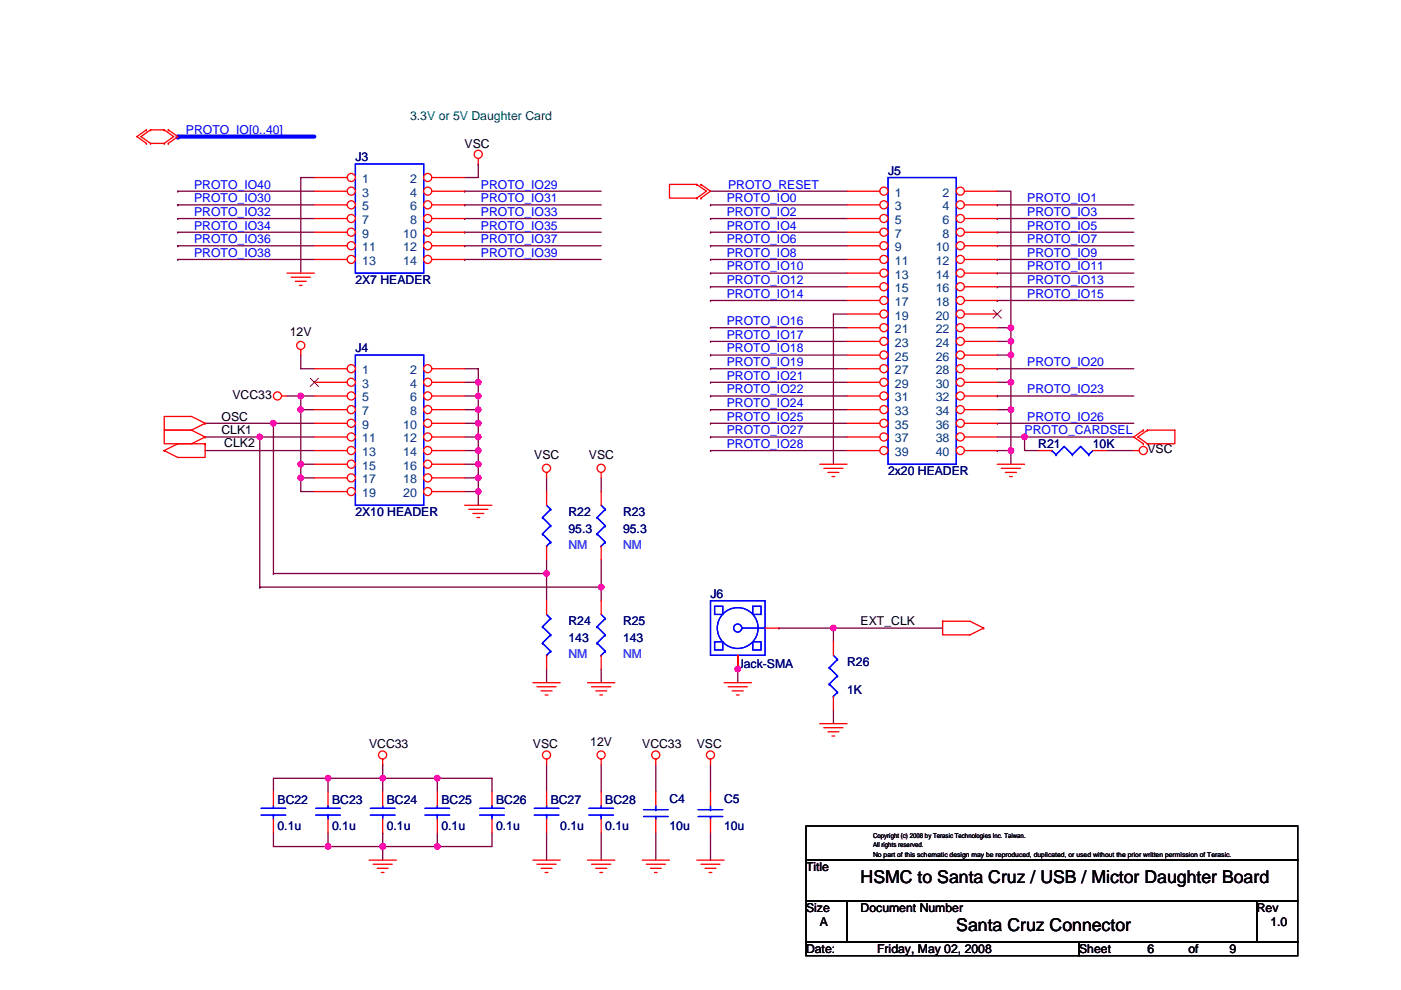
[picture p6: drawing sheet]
<svg xmlns="http://www.w3.org/2000/svg" width="297mm" height="210mm" viewBox="0 0 297 210" stroke-linecap="round" stroke-linejoin="round" font-family="sans-serif">
<g fill="none" stroke="#800040" stroke-width=".28">
<path d="M66.7 37.7h-2.9v20.2M101.4 34.8v2.9h-2.9M101.4 34.8h.1M37.7 40.6h.1M37.7 43.5h.1M37.7 46.4h.1M37.7 49.3h.1M37.7 52.1h.1M37.7 55h.1M37.7 43.5h29M37.7 46.4h29M37.7 49.3h29"/>
<path d="M37.7 52.1h29M37.7 55h29M37.7 40.6h29M98.5 40.6h.1M98.5 43.5h.1M98.5 46.4h.1M98.5 49.3h.1M98.5 52.1h.1M98.5 55h.1M98.5 43.5h29M98.5 46.4h29M98.5 49.3h29"/>
<path d="M98.5 52.1h29M98.5 55h29M98.5 40.6h29M150.6 40.6h29M150.6 43.5h.1M150.6 46.4h.1M150.6 49.3h.1M150.6 52.1h.1M150.6 55h.1M150.6 57.9h.1M150.6 43.5h29M150.6 46.4h29"/>
<path d="M150.6 49.3h29M150.6 52.1h29M150.6 55h29M150.6 57.9h29M211.4 40.6h2.9v28.9M211.4 43.5h.1M211.4 46.4h.1M211.4 49.3h.1M211.4 52.1h.1M211.4 55h.1M211.4 57.9h.1M211.4 43.5h29"/>
<path d="M211.4 46.4h29M211.4 49.3h29M211.4 52.1h29M211.4 55h29M211.4 57.9h29M63.8 75.3v2.9h2.9M98.5 78.2h2.9v2.9M150.6 60.8h.1M150.6 63.7h.1M150.6 69.5h.1M150.6 72.4h.1M150.6 75.3h.1"/>
<path d="M150.6 78.2h.1M150.6 60.8h29M150.6 63.7h29M150.6 78.2h29M150.6 69.5h29M150.6 72.4h29M150.6 75.3h29M179.6 66.6h-2.9v31.9M211.4 69.5h2.9M211.4 72.4h2.9M211.4 75.3h2.9M211.4 60.8h.1"/>
<path d="M211.4 63.7h.1M211.4 78.2h.1M211.4 60.8h29M211.4 63.7h29M211.4 78.2h29M214.3 69.5h.1M214.3 72.4h.1M214.3 75.3h.1M214.3 69.5v26.1M43.5 95.6h23.2M43.5 89.8h14.5M43.5 92.7h11.6"/>
<path d="M55.1 92.7h11.6M55.1 92.7v31.8M58 89.8h8.7M58 89.8v31.8M60.9 84h2.9M63.8 84h2.9M63.8 86.9h2.9M63.8 86.9h.1M63.8 98.5h2.9M63.8 98.5v2.9M63.8 84h.1M63.8 84v14.5"/>
<path d="M98.5 81.1h2.9M98.5 84h2.9M98.5 86.9h2.9M98.5 89.8h2.9M98.5 92.7h2.9M98.5 95.6h2.9M98.5 98.5h2.9M101.4 81.1h.1M101.4 84h.1M101.4 86.9h.1M101.4 89.8h.1M101.4 92.7h.1"/>
<path d="M101.4 95.6h.1M101.4 98.5h.1M101.4 81.1v26.1M150.6 81.1h.1M150.6 84h.1M150.6 86.9h.1M150.6 89.8h.1M150.6 92.7h.1M150.6 95.6h.1M150.6 92.7h29M150.6 84h29M150.6 89.8h29"/>
<path d="M150.6 81.1h29M150.6 86.9h29M150.6 95.6h29M211.4 81.1h2.9M211.4 95.6h2.9v2.9M211.4 95.6h.1M211.4 86.9h2.9M211.4 84h.1M211.4 89.8h.1M211.4 92.7h5.8v2.9h2.9M211.4 84h29M211.4 89.8h29"/>
<path d="M214.3 86.9h.1M214.3 81.1h.1M217.2 92.7h.1M217.2 92.7h23.2M234.6 95.6h5.8M63.8 101.4v2.9h2.9M63.8 101.4h2.9M63.8 101.4h.1M98.5 101.4h2.9M98.5 104.3h2.9M101.4 101.4h.1M101.4 104.3h.1"/>
<path d="M115.9 101.4v2.9M115.9 118.7v2.9M127.5 101.4v2.9M127.5 118.7v5.8M55.1 124.5h.1M55.1 124.5h72.4M58 121.6h.1M58 121.6h57.9M115.9 121.6h.1M115.9 121.6v5.8M127.5 124.5v2.9M165.1 133.2h.1"/>
<path d="M165.1 133.2h34.8M176.7 133.2h.1M176.7 133.2v2.9M115.9 141.9v2.9M127.5 141.9v2.9M156.4 141.9h.1M156.4 141.9v2.9M176.7 150.6v2.9M58 176.7v2.9h11.6M69.6 165.1h.1M69.6 176.7v2.9M69.6 165.1h-11.6v2.9"/>
<path d="M69.6 179.6h.1M69.6 165.1h11.5M69.6 165.1v2.9M69.6 179.6h23.1M81.1 165.1h11.6v2.9M81.1 165.1h.1M81.1 179.6v2.8M81.1 162.2v5.8M81.1 162.2h.1M81.1 179.6h.1M81.1 176.7h.1M81.1 176.7v2.9"/>
<path d="M92.7 176.7v2.9M92.7 165.1h11.6v2.9M104.3 176.7v2.9h-11.6M115.9 176.7v5.7M115.9 162.2v5.8M127.5 176.7v5.7M127.5 162.2v5.8M139 176.7v5.7M139 162.2v5.8M150.6 176.7v5.7M150.6 162.2v5.8"/>
</g>
<g fill="#f0f" stroke="#f0f" stroke-width=".28">
<circle cx="101.4" cy="101.4" r=".57"/>
<circle cx="63.8" cy="98.5" r=".57"/>
<circle cx="63.8" cy="86.9" r=".57"/>
<circle cx="101.4" cy="81.1" r=".57"/>
<circle cx="101.4" cy="84" r=".57"/>
<circle cx="101.4" cy="86.9" r=".57"/>
<circle cx="101.4" cy="89.8" r=".57"/>
<circle cx="101.4" cy="92.7" r=".57"/>
<circle cx="101.4" cy="95.6" r=".57"/>
<circle cx="101.4" cy="98.5" r=".57"/>
<circle cx="101.4" cy="104.2" r=".57"/>
<circle cx="214.3" cy="69.5" r=".57"/>
<circle cx="214.3" cy="72.4" r=".57"/>
<circle cx="214.3" cy="75.3" r=".57"/>
<circle cx="214.3" cy="95.6" r=".57"/>
<circle cx="63.8" cy="101.4" r=".57"/>
<circle cx="92.7" cy="165.1" r=".57"/>
<circle cx="81.1" cy="165.1" r=".57"/>
<circle cx="69.6" cy="165.1" r=".57"/>
<circle cx="92.7" cy="179.5" r=".57"/>
<circle cx="81.1" cy="179.5" r=".57"/>
<circle cx="214.3" cy="86.9" r=".57"/>
<circle cx="217.2" cy="92.7" r=".57"/>
<circle cx="63.8" cy="84" r=".57"/>
<circle cx="214.3" cy="81.1" r=".57"/>
<circle cx="69.6" cy="179.5" r=".57"/>
<circle cx="156.4" cy="141.9" r=".57"/>
<circle cx="176.7" cy="133.2" r=".57"/>
<circle cx="58" cy="89.8" r=".57"/>
<circle cx="115.9" cy="121.6" r=".57"/>
<circle cx="55.1" cy="92.7" r=".57"/>
<circle cx="127.5" cy="124.5" r=".57"/>
</g>
<path d="M37.7 29h.1M37.7 29h29" fill="none" stroke="#00f" stroke-width=".87"/>
<g fill="none" stroke="#f00" stroke-width=".28">
<path d="M31 30.4h.1M31 27.5h.1M31 27.5l-2 1.5 2 1.4M31.9 30.4h2.9M31.9 27.5h2.9M31.9 30.4h.1M31.9 27.5h.1M31.9 27.5l-2 1.5 2 1.4M34.8 30.4h.1M34.8 27.5h.1M34.8 27.5l2 1.5-2 1.4M35.7 30.4h.1"/>
<path d="M35.7 27.5h.1M35.7 27.5l2 1.5-2 1.4M101.4 33.6v1.2M147.7 39.1h-5.8v2.9h5.8M147.7 39.1h.1M147.7 39.1l2.1 1.5-2.1 1.4M148.6 39.1h.1M148.6 39.1l2 1.5-2 1.4M60.9 57.9h5.8M61.7 58.8h4.1M62.6 59.7h2.3M147.7 42h.1"/>
<path d="M148.6 42h.1M63.5 60.5h.5M63.8 74.1v1.2M34.8 95.6h.1M40.6 91.2h-5.8v2.9h5.8l2.9-1.4M40.6 91.2l2.9 1.5M43.5 94.1h-5.8l-2.9 1.5M43.5 94.1v2.9h-5.8l-2.9-1.4M43.5 94.1h.1M43.5 89.8l-2.9-1.5h-5.8v2.9h5.8M43.5 89.8h.1M43.5 92.7h.1"/>
<path d="M43.5 89.8l-2.9 1.4M59.7 84h1.2M173.8 98.5h5.8M174.7 99.3h4M211.4 98.5h5.8M212.3 99.3h4.1M220.1 95.6h2.9M231.7 95.6h2.9M240.4 95.6h1.2M242.4 94.1h.1M242.4 91.2h.1M242.4 91.2l-2 1.5 2 1.4"/>
<path d="M243.3 91.2h5.8v2.9h-5.8M243.3 94.1h.1M243.3 91.2h.1M243.3 91.2l-2 1.5 2 1.4M98.5 107.2h5.8M99.4 108h4M100.2 108.9h2.4M101.1 109.8h.6M115.9 100.2v1.2M127.5 100.2v1.2M175.5 100.2h2.4M176.4 101.1h.6"/>
<path d="M213.2 100.2h2.3M214.1 101.1h.5M115.9 127.4v2.9M115.9 139v2.9M199.9 131.8h5.8l2.9 1.4M199.9 131.8v2.9h5.8l2.9-1.5M199.9 131.8h.1M208.6 133.2h.1M113 144.8h5.8M113.9 145.7h4M114.7 146.5h2.3M115.6 147.4h.6"/>
<path d="M124.6 144.8h5.8M125.4 145.7h4.1M126.3 146.5h2.3M127.2 147.4h.6M153.5 144.8h5.8M154.4 145.7h4.1M155.3 146.5h2.3M156.1 147.4h.6M173.8 153.5h5.8M174.7 154.3h4M175.5 155.2h2.4M176.4 156.1h.6"/>
<path d="M69.6 168v2.9M69.6 173.8v2.9M81.1 161v1.2M81.1 168v2.9M81.1 173.8v2.9M115.9 161v1.2M127.5 161v1.2M139 161v1.2M139 168v2.9M139 173.8v2.9M150.6 161v1.2M78.2 182.4h5.8"/>
<path d="M79.1 183.3h4.1M80 184.2h2.3M80.9 185.1h.5M113 182.4h5.8M113.9 183.3h4M114.7 184.2h2.3M115.6 185.1h.6M124.6 182.4h5.8M125.4 183.3h4.1M126.3 184.2h2.3M127.2 185.1h.6M136.2 182.4h5.7"/>
<path d="M137 183.3h4.1M137.9 184.2h2.3M138.8 185.1h.5M147.7 182.4h5.8M148.6 183.3h4.1M149.5 184.2h2.3M150.3 185.1h.6"/>
<circle cx="101.4" cy="32.7" r=".86"/>
<circle cx="63.8" cy="73.3" r=".86"/>
<circle cx="58.8" cy="84" r=".86"/>
<circle cx="115.9" cy="99.3" r=".86"/>
<circle cx="127.5" cy="99.3" r=".86"/>
<circle cx="242.4" cy="95.6" r=".86"/>
<circle cx="81.1" cy="160.1" r=".86"/>
<circle cx="115.9" cy="160.1" r=".86"/>
<circle cx="127.5" cy="160.1" r=".86"/>
<circle cx="139" cy="160.1" r=".86"/>
<circle cx="150.6" cy="160.1" r=".86"/>
</g>
<path d="M170.9 175.2h104.2v7.2h-104.2zM170.9 191.1h8.7v8.7h-8.7zM170.9 199.8h57.9v2.9h-57.9zM170.9 182.4h104.2v8.7h-104.2zM179.6 191.1h86.9v8.7h-86.9zM228.8 199.8h46.3v2.9h-46.3zM266.5 191.1h8.6v8.7h-8.6z" fill="none" stroke="#000" stroke-width=".28"/>
<g fill="none" stroke="#00f" stroke-width=".28">
<path d="M75.4 75.3h14.4v31.9h-14.4zM223 95.6h.1M223 95.6l.9 .8M223.9 96.4h.1M225.6 94.7h.1M225.6 94.7l1.8 1.7M225.6 94.7l-1.7 1.7M227.4 96.4h.1M229.1 94.7h.1M229.1 94.7l1.7 1.7M229.1 94.7l-1.7 1.7M230.8 96.4h.1"/>
<path d="M231.7 95.6l-.9 .8M115 132.9h.1M115 136.4h.1M115 132.9l1.8 1.8M115 136.4l1.8 1.7M115.9 139h.1M115.9 130.3l.9 .9M116.8 131.2h.1M116.8 134.7h.1M116.8 138.1h.1M116.8 131.2l-1.8 1.7M116.8 134.7l-1.8 1.7"/>
<path d="M116.8 138.1l-.9 .9M66.9 172.9h5.3M66.9 171.4h5.3M69.6 170.9v.5M69.6 172.9h.1M69.6 172.9v.9M78.5 172.9h5.3M78.5 171.4h5.3M81.1 170.9v.5M81.1 172.9h.1M81.1 172.9v.9M136.4 171.7h5.3"/>
<path d="M136.4 173.2h5.3M139 173.2v.6M139 171.7h.1M139 170.9v.8"/>
</g>
<circle cx="74.5" cy="78.2" r=".86" fill="#fff" stroke="#f00" stroke-width=".28"/>
<path d="M66.7 78.2h6.9" fill="none" stroke="#f00" stroke-width=".28"/>
<circle cx="90.7" cy="78.2" r=".86" fill="#fff" stroke="#f00" stroke-width=".28"/>
<path d="M91.6 78.2h6.9" fill="none" stroke="#f00" stroke-width=".28"/>
<circle cx="74.5" cy="81.1" r=".86" fill="#fff" stroke="#f00" stroke-width=".28"/>
<path d="M66.7 81.1h6.9" fill="none" stroke="#f00" stroke-width=".28"/>
<path d="M65.8 80.2l1.7 1.8M67.5 80.2l-1.7 1.8" fill="none" stroke="#804000" stroke-width=".21"/>
<circle cx="90.7" cy="81.1" r=".86" fill="#fff" stroke="#f00" stroke-width=".28"/>
<path d="M91.6 81.1h6.9" fill="none" stroke="#f00" stroke-width=".28"/>
<circle cx="74.5" cy="84" r=".86" fill="#fff" stroke="#f00" stroke-width=".28"/>
<path d="M66.7 84h6.9" fill="none" stroke="#f00" stroke-width=".28"/>
<circle cx="90.7" cy="84" r=".86" fill="#fff" stroke="#f00" stroke-width=".28"/>
<path d="M91.6 84h6.9" fill="none" stroke="#f00" stroke-width=".28"/>
<circle cx="74.5" cy="86.9" r=".86" fill="#fff" stroke="#f00" stroke-width=".28"/>
<path d="M66.7 86.9h6.9" fill="none" stroke="#f00" stroke-width=".28"/>
<circle cx="90.7" cy="86.9" r=".86" fill="#fff" stroke="#f00" stroke-width=".28"/>
<path d="M91.6 86.9h6.9" fill="none" stroke="#f00" stroke-width=".28"/>
<circle cx="74.5" cy="89.8" r=".86" fill="#fff" stroke="#f00" stroke-width=".28"/>
<path d="M66.7 89.8h6.9" fill="none" stroke="#f00" stroke-width=".28"/>
<circle cx="90.7" cy="89.8" r=".86" fill="#fff" stroke="#f00" stroke-width=".28"/>
<path d="M91.6 89.8h6.9" fill="none" stroke="#f00" stroke-width=".28"/>
<circle cx="74.5" cy="92.7" r=".86" fill="#fff" stroke="#f00" stroke-width=".28"/>
<path d="M66.7 92.7h6.9" fill="none" stroke="#f00" stroke-width=".28"/>
<circle cx="90.7" cy="92.7" r=".86" fill="#fff" stroke="#f00" stroke-width=".28"/>
<path d="M91.6 92.7h6.9" fill="none" stroke="#f00" stroke-width=".28"/>
<circle cx="74.5" cy="95.6" r=".86" fill="#fff" stroke="#f00" stroke-width=".28"/>
<path d="M66.7 95.6h6.9" fill="none" stroke="#f00" stroke-width=".28"/>
<circle cx="90.7" cy="95.6" r=".86" fill="#fff" stroke="#f00" stroke-width=".28"/>
<path d="M91.6 95.6h6.9" fill="none" stroke="#f00" stroke-width=".28"/>
<circle cx="74.5" cy="98.5" r=".86" fill="#fff" stroke="#f00" stroke-width=".28"/>
<path d="M66.7 98.5h6.9" fill="none" stroke="#f00" stroke-width=".28"/>
<circle cx="90.7" cy="98.5" r=".86" fill="#fff" stroke="#f00" stroke-width=".28"/>
<path d="M91.6 98.5h6.9" fill="none" stroke="#f00" stroke-width=".28"/>
<circle cx="74.5" cy="101.4" r=".86" fill="#fff" stroke="#f00" stroke-width=".28"/>
<path d="M66.7 101.4h6.9" fill="none" stroke="#f00" stroke-width=".28"/>
<circle cx="90.7" cy="101.4" r=".86" fill="#fff" stroke="#f00" stroke-width=".28"/>
<path d="M91.6 101.4h6.9" fill="none" stroke="#f00" stroke-width=".28"/>
<circle cx="74.5" cy="104.3" r=".86" fill="#fff" stroke="#f00" stroke-width=".28"/>
<path d="M66.7 104.3h6.9" fill="none" stroke="#f00" stroke-width=".28"/>
<circle cx="90.7" cy="104.3" r=".86" fill="#fff" stroke="#f00" stroke-width=".28"/>
<g fill="none" stroke="#f00" stroke-width=".28">
<path d="M91.6 104.3h6.9M115.9 104.3v2.9M115.9 115.8v2.9M127.5 104.3v2.9M127.5 115.8v2.9M127.5 127.4v2.9M127.5 139v2.9M156.4 139v2.9M162.2 133.2h2.9M176.7 136.1v2.9M176.7 147.7v2.9M58 168v2.9"/>
<path d="M58 173.8v2.9M92.7 168v2.9M92.7 173.8v2.9M104.3 168v2.9M104.3 173.8v2.9M127.5 168v2.9M127.5 173.8v2.9M150.6 168v2.9M150.6 173.8v2.9"/>
</g>
<g fill="none" stroke="#00f" stroke-width=".28">
<path d="M75.4 34.8h14.4v23.1h-14.4zM115 109.8h.1M115 113.2h.1M115 109.8l1.8 1.7M115 113.2l1.8 1.8M115.9 115.8h.1M115.9 107.2l.9 .8M116.8 108h.1M116.8 111.5h.1M116.8 115h.1M116.8 108l-1.8 1.8M116.8 111.5l-1.8 1.7"/>
<path d="M116.8 115l-.9 .8M126.6 109.8h.1M126.6 113.2h.1M126.6 109.8l1.7 1.7M126.6 113.2l1.7 1.8M127.5 115.8h.1M127.5 107.2l.8 .8M128.3 108h.1M128.3 111.5h.1M128.3 115h.1M128.3 108l-1.7 1.8M128.3 111.5l-1.7 1.7"/>
<path d="M128.3 115l-.8 .8M126.6 132.9h.1M126.6 136.4h.1M126.6 132.9l1.7 1.8M126.6 136.4l1.7 1.7M127.5 139h.1M127.5 130.3l.8 .9M128.3 131.2h.1M128.3 134.7h.1M128.3 138.1h.1M128.3 131.2l-1.7 1.7M128.3 134.7l-1.7 1.7"/>
<path d="M128.3 138.1l-.8 .9M150.6 127.4h11.6v11.6h-11.6zM151.5 136.1h1.7v1.8h-1.7zM151.5 128.6h1.7v1.7h-1.7zM157.3 133.2h.1M157.3 133.2h4.9M159.6 136.1h1.8v1.8h-1.8zM159.6 128.6h1.8v1.7h-1.8zM176.7 139l.9 .9M177.6 139.9h.1M177.6 139.9l-1.8 1.7M175.8 141.6h.1"/>
<path d="M175.8 145.1h.1M175.8 141.6l1.8 1.8M175.8 145.1l1.8 1.7M176.7 147.7h.1M177.6 143.4h.1M177.6 146.8h.1M177.6 143.4l-1.8 1.7M177.6 146.8l-.9 .9M55.4 172.9h5.2M55.4 171.4h5.2M58 170.9v.5M58 172.9h.1"/>
<path d="M58 172.9v.9M90.1 172.9h5.2M90.1 171.4h5.2M92.7 170.9v.5M92.7 172.9h.1M92.7 172.9v.9M101.7 172.9h5.2M101.7 171.4h5.2M104.3 170.9v.5M104.3 172.9h.1M104.3 172.9v.9M124.9 172.9h5.2"/>
<path d="M124.9 171.4h5.2M127.5 170.9v.5M127.5 172.9h.1M127.5 172.9v.9M148 171.7h5.2M148 173.2h5.2M150.6 173.2v.6M150.6 171.7h.1M150.6 170.9v.8"/>
<circle cx="156.4" cy="133.2" r="4.3"/>
<circle cx="156.4" cy="133.2" r=".86"/>
</g>
<circle cx="74.5" cy="37.6" r=".86" fill="#fff" stroke="#f00" stroke-width=".28"/>
<path d="M66.7 37.7h6.9" fill="none" stroke="#f00" stroke-width=".28"/>
<circle cx="90.7" cy="37.6" r=".86" fill="#fff" stroke="#f00" stroke-width=".28"/>
<path d="M91.6 37.7h6.9" fill="none" stroke="#f00" stroke-width=".28"/>
<circle cx="74.5" cy="40.5" r=".86" fill="#fff" stroke="#f00" stroke-width=".28"/>
<path d="M66.7 40.6h6.9" fill="none" stroke="#f00" stroke-width=".28"/>
<circle cx="90.7" cy="40.5" r=".86" fill="#fff" stroke="#f00" stroke-width=".28"/>
<path d="M91.6 40.6h6.9" fill="none" stroke="#f00" stroke-width=".28"/>
<circle cx="74.5" cy="43.4" r=".86" fill="#fff" stroke="#f00" stroke-width=".28"/>
<path d="M66.7 43.5h6.9" fill="none" stroke="#f00" stroke-width=".28"/>
<circle cx="90.7" cy="43.4" r=".86" fill="#fff" stroke="#f00" stroke-width=".28"/>
<path d="M91.6 43.5h6.9" fill="none" stroke="#f00" stroke-width=".28"/>
<circle cx="74.5" cy="46.3" r=".86" fill="#fff" stroke="#f00" stroke-width=".28"/>
<path d="M66.7 46.4h6.9" fill="none" stroke="#f00" stroke-width=".28"/>
<circle cx="90.7" cy="46.3" r=".86" fill="#fff" stroke="#f00" stroke-width=".28"/>
<path d="M91.6 46.4h6.9" fill="none" stroke="#f00" stroke-width=".28"/>
<circle cx="74.5" cy="49.2" r=".86" fill="#fff" stroke="#f00" stroke-width=".28"/>
<path d="M66.7 49.3h6.9" fill="none" stroke="#f00" stroke-width=".28"/>
<circle cx="90.7" cy="49.2" r=".86" fill="#fff" stroke="#f00" stroke-width=".28"/>
<path d="M91.6 49.3h6.9" fill="none" stroke="#f00" stroke-width=".28"/>
<circle cx="74.5" cy="52.1" r=".86" fill="#fff" stroke="#f00" stroke-width=".28"/>
<path d="M66.7 52.1h6.9" fill="none" stroke="#f00" stroke-width=".28"/>
<circle cx="90.7" cy="52.1" r=".86" fill="#fff" stroke="#f00" stroke-width=".28"/>
<path d="M91.6 52.1h6.9" fill="none" stroke="#f00" stroke-width=".28"/>
<circle cx="74.5" cy="55" r=".86" fill="#fff" stroke="#f00" stroke-width=".28"/>
<path d="M66.7 55h6.9" fill="none" stroke="#f00" stroke-width=".28"/>
<circle cx="90.7" cy="55" r=".86" fill="#fff" stroke="#f00" stroke-width=".28"/>
<path d="M91.6 55h6.9" fill="none" stroke="#f00" stroke-width=".28"/>
<path d="M188.3 37.7h14.5v60.8h-14.5z" fill="none" stroke="#00f" stroke-width=".28"/>
<circle cx="187.4" cy="40.5" r=".86" fill="#fff" stroke="#f00" stroke-width=".28"/>
<path d="M179.6 40.6h6.9" fill="none" stroke="#f00" stroke-width=".28"/>
<circle cx="203.6" cy="40.5" r=".86" fill="#fff" stroke="#f00" stroke-width=".28"/>
<path d="M204.5 40.6h6.9" fill="none" stroke="#f00" stroke-width=".28"/>
<circle cx="187.4" cy="43.4" r=".86" fill="#fff" stroke="#f00" stroke-width=".28"/>
<path d="M179.6 43.5h6.9" fill="none" stroke="#f00" stroke-width=".28"/>
<circle cx="203.6" cy="43.4" r=".86" fill="#fff" stroke="#f00" stroke-width=".28"/>
<path d="M204.5 43.5h6.9" fill="none" stroke="#f00" stroke-width=".28"/>
<circle cx="187.4" cy="46.3" r=".86" fill="#fff" stroke="#f00" stroke-width=".28"/>
<path d="M179.6 46.4h6.9" fill="none" stroke="#f00" stroke-width=".28"/>
<circle cx="203.6" cy="46.3" r=".86" fill="#fff" stroke="#f00" stroke-width=".28"/>
<path d="M204.5 46.4h6.9" fill="none" stroke="#f00" stroke-width=".28"/>
<circle cx="187.4" cy="49.2" r=".86" fill="#fff" stroke="#f00" stroke-width=".28"/>
<path d="M179.6 49.3h6.9" fill="none" stroke="#f00" stroke-width=".28"/>
<circle cx="203.6" cy="49.2" r=".86" fill="#fff" stroke="#f00" stroke-width=".28"/>
<path d="M204.5 49.3h6.9" fill="none" stroke="#f00" stroke-width=".28"/>
<circle cx="187.4" cy="52.1" r=".86" fill="#fff" stroke="#f00" stroke-width=".28"/>
<path d="M179.6 52.1h6.9" fill="none" stroke="#f00" stroke-width=".28"/>
<circle cx="203.6" cy="52.1" r=".86" fill="#fff" stroke="#f00" stroke-width=".28"/>
<path d="M204.5 52.1h6.9" fill="none" stroke="#f00" stroke-width=".28"/>
<circle cx="187.4" cy="55" r=".86" fill="#fff" stroke="#f00" stroke-width=".28"/>
<path d="M179.6 55h6.9" fill="none" stroke="#f00" stroke-width=".28"/>
<circle cx="203.6" cy="55" r=".86" fill="#fff" stroke="#f00" stroke-width=".28"/>
<path d="M204.5 55h6.9" fill="none" stroke="#f00" stroke-width=".28"/>
<circle cx="187.4" cy="57.9" r=".86" fill="#fff" stroke="#f00" stroke-width=".28"/>
<path d="M179.6 57.9h6.9" fill="none" stroke="#f00" stroke-width=".28"/>
<circle cx="203.6" cy="57.9" r=".86" fill="#fff" stroke="#f00" stroke-width=".28"/>
<path d="M204.5 57.9h6.9" fill="none" stroke="#f00" stroke-width=".28"/>
<circle cx="187.4" cy="60.8" r=".86" fill="#fff" stroke="#f00" stroke-width=".28"/>
<path d="M179.6 60.8h6.9" fill="none" stroke="#f00" stroke-width=".28"/>
<circle cx="203.6" cy="60.8" r=".86" fill="#fff" stroke="#f00" stroke-width=".28"/>
<path d="M204.5 60.8h6.9" fill="none" stroke="#f00" stroke-width=".28"/>
<circle cx="187.4" cy="63.7" r=".86" fill="#fff" stroke="#f00" stroke-width=".28"/>
<path d="M179.6 63.7h6.9" fill="none" stroke="#f00" stroke-width=".28"/>
<circle cx="203.6" cy="63.7" r=".86" fill="#fff" stroke="#f00" stroke-width=".28"/>
<path d="M204.5 63.7h6.9" fill="none" stroke="#f00" stroke-width=".28"/>
<circle cx="187.4" cy="66.6" r=".86" fill="#fff" stroke="#f00" stroke-width=".28"/>
<path d="M179.6 66.6h6.9" fill="none" stroke="#f00" stroke-width=".28"/>
<circle cx="203.6" cy="66.6" r=".86" fill="#fff" stroke="#f00" stroke-width=".28"/>
<path d="M204.5 66.6h6.9" fill="none" stroke="#f00" stroke-width=".28"/>
<path d="M210.6 65.7l1.7 1.8M212.3 65.7l-1.8 1.8" fill="none" stroke="#804000" stroke-width=".21"/>
<circle cx="187.4" cy="69.5" r=".86" fill="#fff" stroke="#f00" stroke-width=".28"/>
<path d="M179.6 69.5h6.9" fill="none" stroke="#f00" stroke-width=".28"/>
<circle cx="203.6" cy="69.5" r=".86" fill="#fff" stroke="#f00" stroke-width=".28"/>
<path d="M204.5 69.5h6.9" fill="none" stroke="#f00" stroke-width=".28"/>
<circle cx="187.4" cy="72.4" r=".86" fill="#fff" stroke="#f00" stroke-width=".28"/>
<path d="M179.6 72.4h6.9" fill="none" stroke="#f00" stroke-width=".28"/>
<circle cx="203.6" cy="72.4" r=".86" fill="#fff" stroke="#f00" stroke-width=".28"/>
<path d="M204.5 72.4h6.9" fill="none" stroke="#f00" stroke-width=".28"/>
<circle cx="187.4" cy="75.3" r=".86" fill="#fff" stroke="#f00" stroke-width=".28"/>
<path d="M179.6 75.3h6.9" fill="none" stroke="#f00" stroke-width=".28"/>
<circle cx="203.6" cy="75.3" r=".86" fill="#fff" stroke="#f00" stroke-width=".28"/>
<path d="M204.5 75.3h6.9" fill="none" stroke="#f00" stroke-width=".28"/>
<circle cx="187.4" cy="78.2" r=".86" fill="#fff" stroke="#f00" stroke-width=".28"/>
<path d="M179.6 78.2h6.9" fill="none" stroke="#f00" stroke-width=".28"/>
<circle cx="203.6" cy="78.2" r=".86" fill="#fff" stroke="#f00" stroke-width=".28"/>
<path d="M204.5 78.2h6.9" fill="none" stroke="#f00" stroke-width=".28"/>
<circle cx="187.4" cy="81.1" r=".86" fill="#fff" stroke="#f00" stroke-width=".28"/>
<path d="M179.6 81.1h6.9" fill="none" stroke="#f00" stroke-width=".28"/>
<circle cx="203.6" cy="81.1" r=".86" fill="#fff" stroke="#f00" stroke-width=".28"/>
<path d="M204.5 81.1h6.9" fill="none" stroke="#f00" stroke-width=".28"/>
<circle cx="187.4" cy="84" r=".86" fill="#fff" stroke="#f00" stroke-width=".28"/>
<path d="M179.6 84h6.9" fill="none" stroke="#f00" stroke-width=".28"/>
<circle cx="203.6" cy="84" r=".86" fill="#fff" stroke="#f00" stroke-width=".28"/>
<path d="M204.5 84h6.9" fill="none" stroke="#f00" stroke-width=".28"/>
<circle cx="187.4" cy="86.9" r=".86" fill="#fff" stroke="#f00" stroke-width=".28"/>
<path d="M179.6 86.9h6.9" fill="none" stroke="#f00" stroke-width=".28"/>
<circle cx="203.6" cy="86.9" r=".86" fill="#fff" stroke="#f00" stroke-width=".28"/>
<path d="M204.5 86.9h6.9" fill="none" stroke="#f00" stroke-width=".28"/>
<circle cx="187.4" cy="89.8" r=".86" fill="#fff" stroke="#f00" stroke-width=".28"/>
<path d="M179.6 89.8h6.9" fill="none" stroke="#f00" stroke-width=".28"/>
<circle cx="203.6" cy="89.8" r=".86" fill="#fff" stroke="#f00" stroke-width=".28"/>
<path d="M204.5 89.8h6.9" fill="none" stroke="#f00" stroke-width=".28"/>
<circle cx="187.4" cy="92.7" r=".86" fill="#fff" stroke="#f00" stroke-width=".28"/>
<path d="M179.6 92.7h6.9" fill="none" stroke="#f00" stroke-width=".28"/>
<circle cx="203.6" cy="92.7" r=".86" fill="#fff" stroke="#f00" stroke-width=".28"/>
<path d="M204.5 92.7h6.9" fill="none" stroke="#f00" stroke-width=".28"/>
<circle cx="187.4" cy="95.6" r=".86" fill="#fff" stroke="#f00" stroke-width=".28"/>
<path d="M179.6 95.6h6.9" fill="none" stroke="#f00" stroke-width=".28"/>
<circle cx="203.6" cy="95.6" r=".86" fill="#fff" stroke="#f00" stroke-width=".28"/>
<path d="M204.5 95.6h6.9M115.9 168v2.9M115.9 173.8v2.9" fill="none" stroke="#f00" stroke-width=".28"/>
<path d="M113.3 172.9h5.2M113.3 171.4h5.2M115.9 170.9v.5M115.9 172.9h.1M115.9 172.9v.9" fill="none" stroke="#00f" stroke-width=".28"/>
<g fill="#f0f" stroke="#f0f" stroke-width=".28">
<circle cx="101.4" cy="101.4" r=".57"/>
<circle cx="63.8" cy="98.5" r=".57"/>
<circle cx="63.8" cy="86.9" r=".57"/>
<circle cx="101.4" cy="81.1" r=".57"/>
<circle cx="101.4" cy="84" r=".57"/>
<circle cx="101.4" cy="86.9" r=".57"/>
<circle cx="101.4" cy="89.8" r=".57"/>
<circle cx="101.4" cy="92.7" r=".57"/>
<circle cx="101.4" cy="95.6" r=".57"/>
<circle cx="101.4" cy="98.5" r=".57"/>
<circle cx="101.4" cy="104.2" r=".57"/>
<circle cx="214.3" cy="69.5" r=".57"/>
<circle cx="214.3" cy="72.4" r=".57"/>
<circle cx="214.3" cy="75.3" r=".57"/>
<circle cx="214.3" cy="95.6" r=".57"/>
<circle cx="63.8" cy="101.4" r=".57"/>
<circle cx="92.7" cy="165.1" r=".57"/>
<circle cx="81.1" cy="165.1" r=".57"/>
<circle cx="69.6" cy="165.1" r=".57"/>
<circle cx="92.7" cy="179.5" r=".57"/>
<circle cx="81.1" cy="179.5" r=".57"/>
<circle cx="214.3" cy="86.9" r=".57"/>
<circle cx="217.2" cy="92.7" r=".57"/>
<circle cx="63.8" cy="84" r=".57"/>
<circle cx="214.3" cy="81.1" r=".57"/>
<circle cx="69.6" cy="179.5" r=".57"/>
<circle cx="156.4" cy="141.9" r=".57"/>
<circle cx="176.7" cy="133.2" r=".57"/>
<circle cx="58" cy="89.8" r=".57"/>
<circle cx="115.9" cy="121.6" r=".57"/>
<circle cx="55.1" cy="92.7" r=".57"/>
<circle cx="127.5" cy="124.5" r=".57"/>
</g>
<g font-size="3.7">
<text x="182.5" y="187.2">HSMC to Santa Cruz / USB / Mictor Daughter Board</text>
<text x="202.8" y="197.4">Santa Cruz Connector</text>
</g>
<g font-size="2.6" fill="#00f">
<text x="39.4" y="28.4">PROTO_IO[0..40]</text>
<text x="41.2" y="40">PROTO_IO40</text>
<text x="102" y="40">PROTO_IO29</text>
<text x="154.4" y="40">PROTO_RESET</text>
<text x="41.2" y="42.9">PROTO_IO30</text>
<text x="41.2" y="45.8">PROTO_IO32</text>
<text x="102" y="42.9">PROTO_IO31</text>
<text x="102" y="45.8">PROTO_IO33</text>
<text x="154.1" y="42.9">PROTO_IO0</text>
<text x="154.1" y="45.8">PROTO_IO2</text>
<text x="217.8" y="42.9">PROTO_IO1</text>
<text x="217.8" y="45.8">PROTO_IO3</text>
<text x="41.2" y="48.7">PROTO_IO34</text>
<text x="41.2" y="51.6">PROTO_IO36</text>
<text x="102" y="48.7">PROTO_IO35</text>
<text x="102" y="51.6">PROTO_IO37</text>
<text x="154.1" y="48.7">PROTO_IO4</text>
<text x="154.1" y="51.6">PROTO_IO6</text>
<text x="217.8" y="48.7">PROTO_IO5</text>
<text x="217.8" y="51.6">PROTO_IO7</text>
<text x="41.2" y="54.5">PROTO_IO38</text>
<text x="102" y="54.5">PROTO_IO39</text>
<text x="154.1" y="54.5">PROTO_IO8</text>
<text x="154.1" y="57.4">PROTO_IO10</text>
<text x="217.8" y="54.5">PROTO_IO9</text>
<text x="217.8" y="57.4">PROTO_IO11</text>
<text x="154.1" y="60.3">PROTO_IO12</text>
<text x="154.1" y="63.2">PROTO_IO14</text>
<text x="217.8" y="60.3">PROTO_IO13</text>
<text x="217.8" y="63.2">PROTO_IO15</text>
<text x="154.1" y="68.9">PROTO_IO16</text>
<text x="154.1" y="71.8">PROTO_IO17</text>
<text x="154.1" y="74.7">PROTO_IO18</text>
<text x="154.1" y="77.6">PROTO_IO19</text>
<text x="217.8" y="77.6">PROTO_IO20</text>
<text x="154.1" y="80.5">PROTO_IO21</text>
<text x="154.1" y="83.4">PROTO_IO22</text>
<text x="217.8" y="83.4">PROTO_IO23</text>
<text x="154.1" y="86.3">PROTO_IO24</text>
<text x="154.1" y="89.2">PROTO_IO25</text>
<text x="217.8" y="89.2">PROTO_IO26</text>
<text x="154.1" y="92.1">PROTO_IO27</text>
<text x="154.1" y="95">PROTO_IO28</text>
<text x="217.2" y="92.1">PROTO_CARDSEL</text>
</g>
<text font-size="2.6" fill="#008000" x="86.9" y="25.5">3.3V or 5V Daughter Card</text>
<g font-size="2.6" fill="#000080">
<text x="75.3" y="34.2">J3</text>
<text x="188.3" y="37.1">J5</text>
<text x="75.3" y="60.3">2X7 HEADER</text>
<text x="75.3" y="74.7">J4</text>
<text x="220.1" y="95">R21</text>
<text x="231.7" y="95">10K</text>
<text x="188.3" y="100.8">2x20 HEADER</text>
<text x="75.3" y="109.5">2X10 HEADER</text>
<text x="120.5" y="109.5">R22</text>
<text x="120.5" y="113">95.3</text>
<text x="132.1" y="109.5">R23</text>
<text x="132.1" y="113">95.3</text>
<text x="150.6" y="126.9">J6</text>
<text x="120.5" y="132.7">R24</text>
<text x="120.5" y="136.1">143</text>
<text x="132.1" y="132.7">R25</text>
<text x="132.1" y="136.1">143</text>
<text x="156.4" y="141.6">Jack-SMA</text>
<text x="179.6" y="141.3">R26</text>
<text x="179.6" y="147.1">1K</text>
<text x="58.8" y="170.6">BC22</text>
<text x="70.4" y="170.6">BC23</text>
<text x="82" y="170.6">BC24</text>
<text x="93.6" y="170.6">BC25</text>
<text x="105.2" y="170.6">BC26</text>
<text x="116.8" y="170.6">BC27</text>
<text x="128.3" y="170.6">BC28</text>
<text x="141.9" y="170.3">C4</text>
<text x="153.5" y="170.3">C5</text>
<text x="58.8" y="176.1">0.1u</text>
<text x="70.4" y="176.1">0.1u</text>
<text x="82" y="176.1">0.1u</text>
<text x="93.6" y="176.1">0.1u</text>
<text x="105.2" y="176.1">0.1u</text>
<text x="118.8" y="176.1">0.1u</text>
<text x="128.3" y="176.1">0.1u</text>
<text x="141.9" y="176.1">10u</text>
<text x="153.5" y="176.1">10u</text>
</g>
<g font-size="2.6">
<text x="98.5" y="31.3">VSC</text>
<text x="61.4" y="71.3">12V</text>
<text x="47" y="89.2">OSC</text>
<text x="49.3" y="84.6">VCC33</text>
<text x="47" y="92.1">CLK1</text>
<text x="47.6" y="94.7">CLK2</text>
<text x="113.3" y="97.3">VSC</text>
<text x="124.9" y="97.3">VSC</text>
<text x="243.3" y="96.2">VSC</text>
<text x="182.5" y="132.7">EXT_CLK</text>
<text x="78.2" y="158.7">VCC33</text>
<text x="113" y="158.7">VSC</text>
<text x="125.2" y="158.1">12V</text>
<text x="136.2" y="158.7">VCC33</text>
<text x="147.7" y="158.7">VSC</text>
<text x="170.9" y="184.8">Title</text>
<text x="170.9" y="193.5">Size</text>
<text x="173.8" y="196.4">A</text>
<text x="182.5" y="193.5">Document Number</text>
<text x="266.5" y="193.5">Rev</text>
<text x="269.3" y="196.4">1.0</text>
<text x="170.9" y="202.1">Date:</text>
<text x="186" y="202.1">Friday, May 02, 2008</text>
<text x="228.8" y="202.1">Sheet</text>
<text x="243.3" y="202.1">6</text>
<text x="252" y="202.1">of</text>
<text x="260.7" y="202.1">9</text>
</g>
<g font-size="2.6" fill="#004080">
<text x="76.8" y="38.8">1</text>
<text x="76.8" y="41.7">3</text>
<text x="86.9" y="38.8">2</text>
<text x="86.9" y="41.7">4</text>
<text x="189.7" y="41.7">1</text>
<text x="199.9" y="41.7">2</text>
<text x="76.8" y="44.6">5</text>
<text x="76.8" y="47.5">7</text>
<text x="86.9" y="44.6">6</text>
<text x="86.9" y="47.5">8</text>
<text x="189.7" y="44.6">3</text>
<text x="189.7" y="47.5">5</text>
<text x="199.9" y="44.6">4</text>
<text x="199.9" y="47.5">6</text>
<text x="76.8" y="50.4">9</text>
<text x="76.8" y="53.3">11</text>
<text x="85.5" y="50.4">10</text>
<text x="85.5" y="53.3">12</text>
<text x="189.7" y="50.4">7</text>
<text x="189.7" y="53.3">9</text>
<text x="198.4" y="53.3">10</text>
<text x="199.9" y="50.4">8</text>
<text x="76.8" y="56.2">13</text>
<text x="85.5" y="56.2">14</text>
<text x="189.7" y="56.2">11</text>
<text x="189.7" y="59.1">13</text>
<text x="198.4" y="56.2">12</text>
<text x="198.4" y="59.1">14</text>
<text x="189.7" y="62">15</text>
<text x="189.7" y="64.9">17</text>
<text x="198.4" y="62">16</text>
<text x="198.4" y="64.9">18</text>
<text x="189.7" y="67.8">19</text>
<text x="189.7" y="70.7">21</text>
<text x="198.4" y="67.8">20</text>
<text x="198.4" y="70.7">22</text>
<text x="189.7" y="73.6">23</text>
<text x="189.7" y="76.5">25</text>
<text x="198.4" y="73.6">24</text>
<text x="198.4" y="76.5">26</text>
<text x="76.8" y="79.4">1</text>
<text x="76.8" y="82.3">3</text>
<text x="86.9" y="79.4">2</text>
<text x="86.9" y="82.3">4</text>
<text x="189.7" y="79.4">27</text>
<text x="189.7" y="82.3">29</text>
<text x="198.4" y="79.4">28</text>
<text x="198.4" y="82.3">30</text>
<text x="76.8" y="85.2">5</text>
<text x="76.8" y="88.1">7</text>
<text x="86.9" y="85.2">6</text>
<text x="86.9" y="88.1">8</text>
<text x="189.7" y="85.2">31</text>
<text x="189.7" y="88.1">33</text>
<text x="198.4" y="85.2">32</text>
<text x="198.4" y="88.1">34</text>
<text x="76.8" y="91">9</text>
<text x="76.8" y="93.9">11</text>
<text x="85.5" y="91">10</text>
<text x="85.5" y="93.9">12</text>
<text x="189.7" y="91">35</text>
<text x="189.7" y="93.9">37</text>
<text x="198.4" y="91">36</text>
<text x="198.4" y="93.9">38</text>
<text x="76.8" y="96.7">13</text>
<text x="76.8" y="99.6">15</text>
<text x="85.5" y="96.7">14</text>
<text x="85.5" y="99.6">16</text>
<text x="189.7" y="96.7">39</text>
<text x="198.4" y="96.7">40</text>
<text x="76.8" y="102.5">17</text>
<text x="76.8" y="105.4">19</text>
<text x="85.5" y="102.5">18</text>
<text x="85.5" y="105.4">20</text>
</g>
<g font-size="2.6" fill="#0080ff">
<text x="120.5" y="116.4">NM</text>
<text x="132.1" y="116.4">NM</text>
<text x="120.5" y="139.6">NM</text>
<text x="132.1" y="139.6">NM</text>
</g>
<g font-size="1.4">
<text x="185.1" y="177.7">Copyright (c) 2008 by Terasic Technologies Inc. Taiwan.</text>
<text x="185.1" y="179.7">All rights reserved.</text>
<text x="185.1" y="181.7">No part of this schematic design may be reproduced, duplicated, or used without the prior written permission of Terasic.</text>
</g>
</svg>
